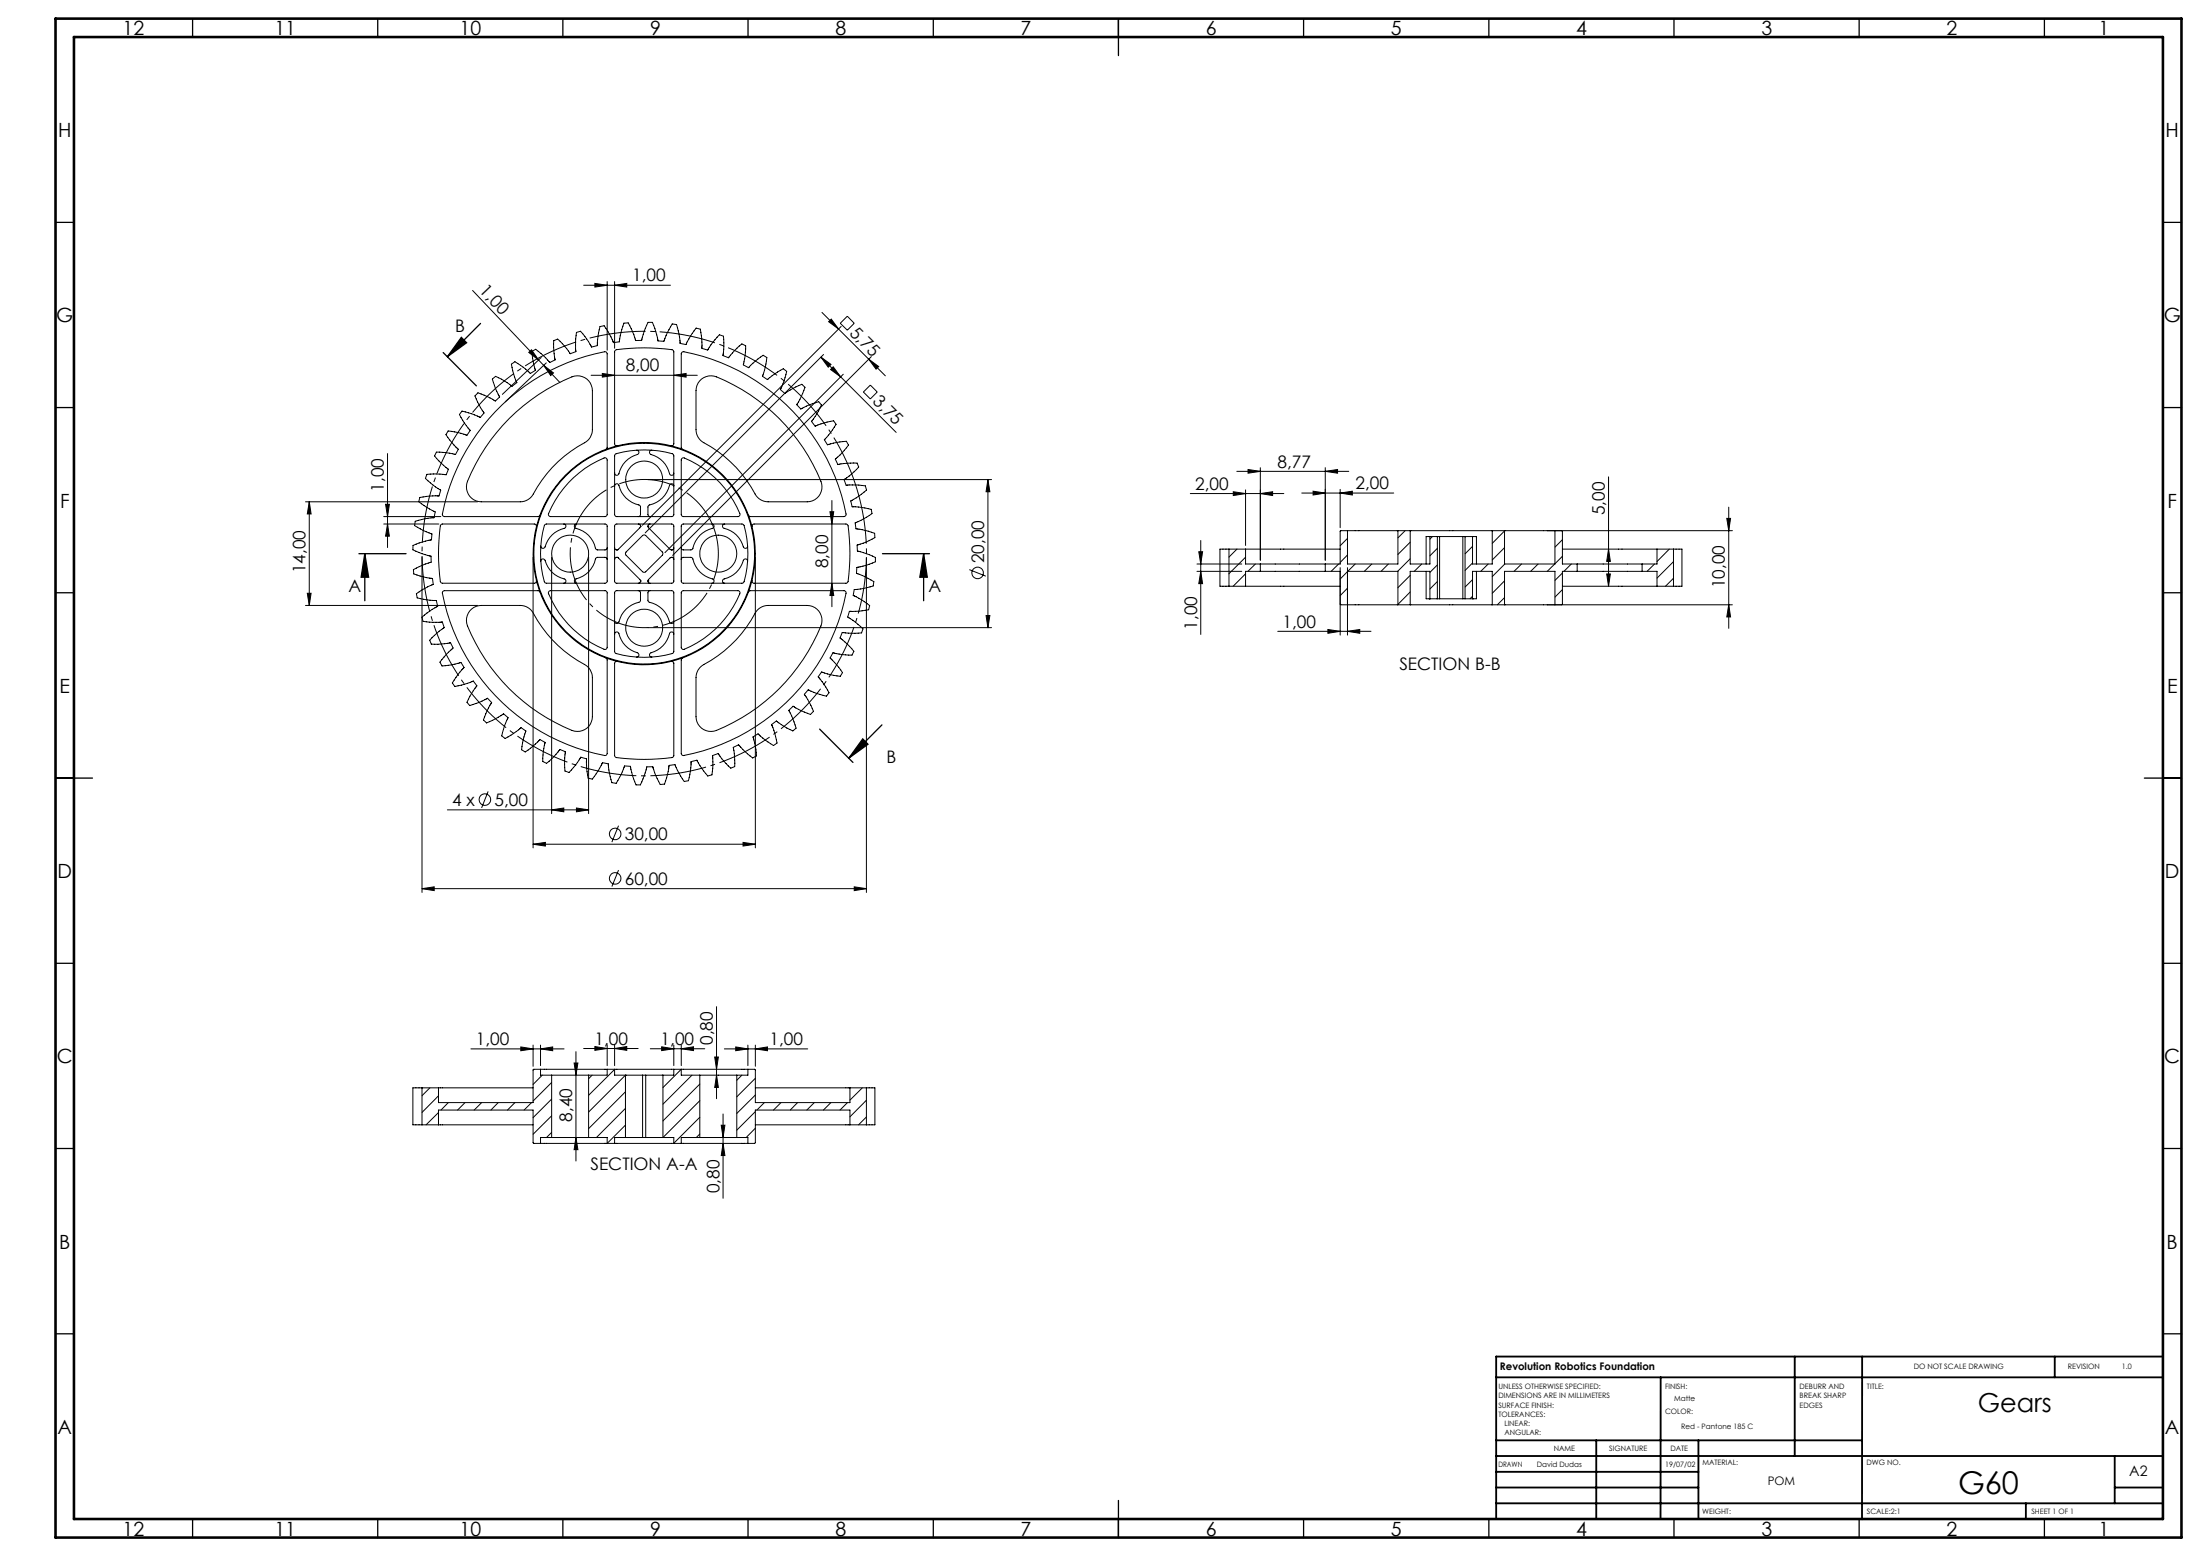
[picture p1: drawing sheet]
<svg xmlns="http://www.w3.org/2000/svg" width="594mm" height="420mm" viewBox="0 0 594 420" stroke-linecap="round" stroke-linejoin="round" font-family="sans-serif">
<g fill="none" stroke="#000" stroke-width=".27">
<path d="M127.6 78.4l23.6 24.8M157.6 77h23.4M160.6 76.5l3.3 .5-3.3 .5zM163.9 76v18.5M165.9 77l3.3-.5v1zM165.9 76v18M142.8 95.1l.7-.7 1.9 2.8zM146.1 96.5l-10.5 10M146.8 98.6l2.6 2.1-.7 .7zM147.5 97.9l-11.1 10.6M221.7 96.4l2.7 2-.8 .7zM221.7 96.4l20.3 20.3"/>
<path d="M221.9 84.3l17.1 17.1M222.4 95.7l-48.2 48.1M224.4 86.1l2 2.7-2.7-2zM225 99l2 2.7-2.7-2zM227.1 88.1l-53.6 53.7M228.8 85.4l1.8 1.9-1.8 1.8-1.9-1.8zM234.6 97l2.6 1.9-.7 .7zM235.3 96.3l-53.7 53.6M129 106l2.5 1 2.2 1.2 1.2-1-1.1-2.3-.9-2.6 .9-.7 1.6 .8 2.9 1.9 1.3-1-.9-2.4-.6-2.6 .9-.7 2.3 1.5 1.9 1.7 1.4-.8-.7-2.5-.3-2.7 1-.5 2.1 1.7 1.7 1.8 1.5-.7-.4-3.3v-1.8l1.1-.5 1.8 1.9 1.6 2.1 1.5-.6-.1-2.5 .2-2.7 1.1-.3 2.2 2.8 .8 1.5 1.6-.4 .2-2.5 .5-2.7 1.1-.2 1.9 3 .6 1.6 1.6-.2 .3-1.7 1-3.4h1.1l1.5 3.1 .5 1.6h1.6l.7-2.5 1.1-2.4h1.1l.7 1.7 .9 3.3 1.5 .1 1-2.3 1.3-2.4 1.2 .2 .6 2.6 .3 2.5 1.6 .3 1.2-2.2 1.6-2.2 1.1 .2 .4 2.7v2.5l1.6 .5 1.4-2.1 1.7-2 1.1 .4 .1 2.6-.2 2.6 1.5 .6 1.6-2 2-1.8 1 .5-.1 2.7-.5 2.5 1.4 .8 1.2-1.2 2.8-2.2 .9 .6a16.3 16.3 0 0 1-1.2 5l1.4 1 2-1.6 2.3-1.4 .9 .7-.7 2.6-1 2.3 1.2 1.1 2.2-1.3 2.4-1.2 .8 .8-.9 2.5-1.3 2.2 1.1 1.2 2.3-1.1 2.6-.9 .7 .9-.8 1.6-1.9 2.9 1 1.3 2.4-.9 2.6-.6 .6 .9-1.4 2.3-1.7 1.9 .8 1.4 2.5-.7 2.6-.3 .6 1-1.7 2.1-1.9 1.7 .7 1.5 2.5-.4h2.7l.4 1.1-1.9 1.8-2 1.6 .6 1.5 2.5-.1 2.6 .2 .4 1.2-2.8 2.1-1.5 .8 .4 1.6 2.5 .2 2.6 .5 .2 1.1-3 1.9-1.5 .6 .2 1.6 1.7 .3 3.3 1 .1 1.1-2.3 1.2-2.5 .8 .1 1.6 3.2 1 1.7 .8v1.1l-2.5 1-2.5 .6-.2 1.5 2.4 1 2.3 1.3-.1 1.2-2.6 .6-2.6 .3-.2 1.6 2.2 1.2 2.2 1.6-.3 1.1-2.6 .4h-2.6l-.4 1.6 2.1 1.4 2 1.7-.4 1.1-2.7 .1-2.5-.2-.6 1.5 1.9 1.6 1.8 2-.5 1-2.6-.1-2.5-.5-.8 1.4 1.8 1.8 1.6 2.2-.6 .9-2.6-.4-2.5-.7-.9 1.3 1.6 2 1.3 2.3-.7 .9-2.5-.7-2.4-1-1 1.2 1.7 3 .7 1.6-.8 .8-2.4-.9-2.3-1.3-1.1 1.2 .7 1.4 1.2 3.4-.8 .7-1.7-.8-2.8-1.9-1.3 1 .9 2.4 .6 2.6-1 .6-2.2-1.4-1.9-1.7-1.4 .8 .6 2.5 .4 2.6-1.1 .6-2-1.7-1.8-1.9-1.4 .7 .3 2.5 .1 2.7-1.1 .4-2.4-2.5-1-1.4-1.5 .6 .1 2.5-.3 2.6-1.1 .4-2.1-2.8-.8-1.5-1.6 .4-.2 2.5-.5 2.6-1.2 .2-1.8-3-.7-1.5-1.5 .2-.3 1.7-1 3.3-1.1 .2-1.2-2.4-.9-2.4h-1.6l-.7 2.4-1 2.5h-1.2l-.9-2.5-.6-2.5-1.6-.2-.9 2.4-1.3 2.3-1.2-.1-.7-2.6-.2-2.5-1.6-.3-1.2 2.2-1.6 2.2-1.1-.3-.4-2.6v-2.6l-1.6-.4-1.4 2.1-1.8 2-1.1-.4-.1-2.7 .2-2.5-1.4-.6-1.7 1.9-1.9 1.8-1.1-.5 .2-2.6 .5-2.5-1.4-.8-1.9 1.8-2.1 1.6-1-.6 .5-2.6 .7-2.5-1.3-.9-2 1.6-2.3 1.3-.9-.7 .7-2.5 1-2.4-1.2-1-3 1.7-1.6 .7-.9-.8 1-2.4 1.3-2.3-1.2-1.1-2.2 1.1-2.6 .8-.7-.8 .8-1.7 1.9-2.8-1-1.3-3.2 1.1-1.8 .4-.7-1 1.5-2.2 1.7-1.9-.8-1.4-2.5 .6-2.7 .4-.5-1.1 1.7-2 1.8-1.8-.7-1.4-3.3 .4h-1.8l-.5-1.1 2.6-2.4 1.3-1-.5-1.5-2.5 .1-2.7-.3-.3-1.1 2.8-2.1 1.5-.8-.4-1.6-2.5-.2-2.7-.5-.2-1.2 3-1.8 1.6-.7-.2-1.5-1.7-.3-3.4-1-.1-1.1 3.2-1.6 1.6-.5v-1.6l-2.5-.6-2.4-1.1v-1.2l1.7-.6 3.3-.9 .1-1.6-2.3-.9-2.4-1.3 .2-1.2 2.6-.7 2.5-.2 .3-1.6-2.2-1.2-2.2-1.6 .2-1.1 2.7-.4h2.5l.5-1.6-2.1-1.4-2-1.8 .4-1.1 2.6-.1 2.6 .2 .6-1.4-2-1.7-1.8-1.9 .5-1.1 2.7 .2 2.5 .5 .8-1.4-1.2-1.2-2.2-2.8 .6-1 2.6 .5 2.4 .7 1-1.3-1.6-2-1.4-2.3 .7-.9 2.6 .7 2.3 1 1.1-1.2-.9-1.5-1.6-3.1zM137.5 113a50.5 50.5 0 0 1 17.6-11.5 4 4 0 0 1 4.8 3.9v10.6a4 4 0 0 1-2.1 3.5 33.8 33.8 0 0 0-14.1 14.3l-1.2 1.1-1.5 .5h-11.1a4 4 0 0 1-3.7-5.5 52 52 0 0 1 11.3-16.9zM159.6 101.3h28.7M162.6 100.8l3.3 .5-3.3 .5z"/>
<path d="M173.9 119.4v.2M181.9 101.3l3.3-.5v1zM188.9 102.8a4.1 4.1 0 0 1 4.6-1.1 51.1 51.1 0 0 1 28.4 28.9 4 4 0 0 1-4 4.8h-10.5a4 4 0 0 1-3.5-2.1 35.8 35.8 0 0 0-14.7-14.4l-.7-.9-.5-1.5-.1-11.1a3.9 3.9 0 0 1 1-2.6zM227.7 101l-48.2 48.2M235 103.9l1.9 1.9-1.9 1.9-1.9-1.9zM82.5 135.4h46.4M83.5 135.4v28M83.5 135.4l.5 3.3h-1zM103.6 139.4h15.4M104.1 136.1h1l-.5 3.3zM104.6 122.4v25.4M153.5 130.3a25.8 25.8 0 0 1 9.9-6.7l.4 .2 .1 .4v14.7l-.1 .4-.4 .1h-14.7a.6 .6 0 0 1-.6-.8 28.3 28.3 0 0 1 5.4-8.3z"/>
<path d="M163.5 121.3l.4-.5v-25.3a.56 .56 0 0 0-.7-.5 55.1 55.1 0 0 0-43.7 44.1l.4 .3h25.4l.5-.4M165.9 131.2a.59 .59 0 0 1 .6-.6 .59 .59 0 0 1 .6 .4 7.4 7.4 0 0 0 5.6 5.4l.2 .4v2.1l-.2 .4-.4 .1M166.1 122.6a26.3 26.3 0 0 1 15.7 .1l.1 16.2-.1 .4-.3 .1h-15.1l-.5-.5v-15.9zM166.7 120.3a.58 .58 0 0 1-.8-.5v-24.9l.3-.4a48 48 0 0 1 15.5 0l.2 .4v24.9a.58 .58 0 0 1-.7 .5M171.9 121.5a.59 .59 0 0 1 .6 .5 .59 .59 0 0 1-.4 .7 7.1 7.1 0 0 0-5.1 5.3l-.3 .3h-.4l-.4-.6M174.9 129.5h92.8M176 121.5a.59 .59 0 0 0-.6 .5 .59 .59 0 0 0 .4 .7 7.5 7.5 0 0 1 5.2 5.5l.6 .1 .3-.6M181.9 131.2a.59 .59 0 0 0-.5-.6 .59 .59 0 0 0-.6 .4 7.4 7.4 0 0 1-5.6 5.4l-.3 .4v2.1l.3 .4 .3 .1M184.1 123.8l.2-.2a26.2 26.2 0 0 1 15.5 15.4l-.4 .4-15.2-.1-.3-.4v-14.9zM184.3 121.3l-.4-.5v-25.3a.56 .56 0 0 1 .7-.5 55.1 55.1 0 0 1 43.8 44.1l-.4 .3h-25.4l-.5-.4M224.1 138.1h1l-.5 3.3zM224.6 135.1v28.7"/>
<path d="M266.7 129.5l.6 3.2h-1.1zM266.7 129.5v39.9M321.4 133.2h25.2M333 132.7l3.3 .5-3.3 .6zM333.9 127.2h30.3M336.3 132.2v15M337 126.7l3.3 .5-3.3 .5zM340.3 133.2l3.3-.5v1.1zM340.3 126.2v25M351.5 133.1h24.8M354.5 132.6l3.3 .5-3.3 .5zM357.8 127.2l3.3-.5v1z"/>
<path d="M357.8 126.2v25M361.8 133.1l3.3-.5v1zM361.8 132.1v10.3M434.3 128.7v29.5M466.2 139.9h1.1l-.5 3.3zM466.8 136.9v32.7M103.6 141.4h14.9M104.6 141.4l.5 3.3h-1zM113.9 150.4v90.5M143.9 150.4v78.5M144.8 142.2a.58 .58 0 0 0-.5-.8h-24.9l-.4 .3a48 48 0 0 0 0 15.5l.4 .2h24.9a.58 .58 0 0 0 .5-.7M145.8 159.8l-.5-.4h-25.3a.56 .56 0 0 0-.5 .7 55.1 55.1 0 0 0 44.1 43.8l.3-.4v-25.4l-.4-.5"/>
<path d="M146 151.5a.59 .59 0 0 1 .5-.6 .59 .59 0 0 1 .7 .4 7.5 7.5 0 0 0 5.5 5.2l.1 .6-.6 .3M147.2 141.6l16.2-.2 .5 .5v15.1l-.1 .3-.4 .1-16.2-.1a25.8 25.8 0 0 1 0-15.7zM148.3 159.6l.2-.2h14.9l.4 .2 .1 .3v14.8a.6 .6 0 0 1-.8 .5 27.5 27.5 0 0 1-15-15.2zM148.9 150.4v69.2M152.2 141.4a.59 .59 0 0 1 .6 .6 .59 .59 0 0 1-.5 .6 7.1 7.1 0 0 0-5.2 5.2l-.4 .2-.4-.1-.3-.5M155.7 141.4a.59 .59 0 0 0-.6 .6 .59 .59 0 0 0 .4 .6 7.7 7.7 0 0 1 5.5 5.7l2.4 .1 .4-.2 .1-.4M158.9 150.4v69.2M163.9 151l-.1-.3-.4-.3h-2.1l-.4 .3a7.7 7.7 0 0 1-5.7 5.8v.6l.5 .3M165.9 147.8l.3 .5 .3 .1M166.1 141.6l.3-.2h15.1l.3 .3 .1 15.3-.2 .3-15.3 .1-.3-.2-.2-15.3zM166.2 159.5l15.3-.1 .3 .2 .1 .3-.1 16.3a25.8 25.8 0 0 1-15.7 0l-.2-16.3zM166.5 150.4l.4 .2 5.9 5.9 .1 .3"/>
<path d="M166.5 150.4h.1M166.5 150.4l-.3 .1-.3 .5M166.5 148.4h.1M169.1 149l4.4-4.4 .4-.2 .4 .1 4.5 4.5 .2 .5-.2 .4-4.5 4.5-.4 .1-.4-.2-4.4-4.4-.2-.3zM172.3 159.4l.4 .1 .2 .4v2.2l-.2 .4a7.4 7.4 0 0 0-5.7 5.5l-.5 .3-.4-.2-.2-.4M172.3 141.4l.4 .2 .2 .4M172.9 156.8l-.2 .5-.4 .1M172.9 156.8h.1M172.9 142l-.1 .4-5.9 5.9-.4 .1M172.9 142h.1M174.9 156.8l.3 .5 .3 .1M174.9 142h.1"/>
<path d="M174.9 142l.1 .4 6 5.9 .3 .1M174.9 156.8h.1M175.5 159.4l-.3 .1-.3 .4v2.2l.3 .4a7.7 7.7 0 0 1 5.8 5.7h.6l.3-.5M175.5 141.4l-.3 .2-.3 .4M181.3 148.4h.1M181.3 150.4l.4 .1 .2 .5M181.3 150.4h.1M181.3 150.4l-.4 .2-5.9 5.9-.1 .3M181.9 147.8l-.2 .5-.4 .1M183.9 151l.1-.3 .4-.3h2.2l.4 .3a7.7 7.7 0 0 0 5.7 5.8v.6l-.5 .3M184.1 141.6l.3-.2 16.3 .2a25.8 25.8 0 0 1 0 15.7h-16.5l-.3-.3v-15.1zM184.2 159.5l15-.1a.6 .6 0 0 1 .5 .9 26.8 26.8 0 0 1-15.4 15l-.4-.4v-15z"/>
<path d="M192.2 141.4a.59 .59 0 0 1 .6 .6 .59 .59 0 0 1-.5 .6 7.4 7.4 0 0 0-5.3 5.6l-.4 .2h-2.2l-.4-.2-.1-.4M195.7 141.4a.59 .59 0 0 0-.6 .6 .59 .59 0 0 0 .4 .6 7.1 7.1 0 0 1 5.3 5.2l.4 .2 .4-.1 .3-.5M201.9 151.5a.59 .59 0 0 0-.5-.6 .59 .59 0 0 0-.7 .4 7.5 7.5 0 0 1-5.5 5.2l-.1 .6 .6 .3M202.1 159.8l.5-.4h25.3a.56 .56 0 0 1 .5 .7 55.1 55.1 0 0 1-44.1 43.8l-.4-.4v-25.4l.4-.5M203.1 142.2a.58 .58 0 0 1 .5-.8h24.9l.3 .3a48 48 0 0 1 0 15.5l-.3 .2h-24.9a.58 .58 0 0 1-.5-.7M203.9 150.4v78.5M224.6 157.4l.5 3.3h-1zM233.9 150.4v90.5M261.7 153.8l4.5 1.7M323.2 152.2h12.1M323.2 154.2h12.1M323.7 148.9h1l-.5 3.3z"/>
<path d="M324.2 154.2l.5 3.3h-1zM324.2 145.9v25.4M331.8 148.2v10M334 148.2l-2.2 2.2M336.3 148.2h25.5M336.3 158.2h25.5M336.3 148.2v4h4M336.3 148.2h-6.9v10h6.9M336.3 150.4l-4.5 4.5M336.3 154.9l-3.3 3.3M338.9 152.2l-2 2M340.3 154.2h21.5"/>
<path d="M340.3 154.2h-4v4M340.3 152.2v2M357.8 152.2v2M361.4 152.2l-2 2M361.8 153.2v18.2M363.8 143.2l-2 .2v8.8h-21.5M363.8 143.2h13.6M363.8 143.2v9h13.6v-9M363.8 153.2v18.2M363.8 154.2h13.6v9M363.8 145.3l-2 2M363.8 149.8l-2 2"/>
<path d="M363.8 154.3l-2 2M363.8 158.8l-2 2M365.9 152.2l-2 2M370.4 152.2l-2 2M374.9 152.2l-2 2M377.4 143.2h3.4M379.4 143.2l-2 2M380.8 143.2h22.1M380.8 143.2v9h5.3v-7.4M380.8 146.3l-3.4 3.4M380.8 150.8l-3.4 3.4M380.8 155.3l-3.4 3.3"/>
<path d="M380.8 159.8l-3.4 3.3M383.9 152.2l-2.1 2M385.1 154.2v7.4h.8M385.9 144.8h.2M385.9 144.8h-.8v7.4M385.9 144.8h.1M386.1 144.8h2M386.8 144.8l-.7 .7M388.1 144.8h.6M388.1 144.8v16.8M388.1 157l-2 2M388.1 148l-2 2"/>
<path d="M388.1 152.5l-2 2M388.7 144.8h6.3M388.7 144.8v16.8M395 144.8h.6M395 144.8v16.8M395.6 144.8h2M395.6 144.8v16.8M395.7 144.8l-.1 .2M397.6 144.8h.2M397.6 147.5l-2 2M397.6 152l-2 2M397.6 156.5l-2 2"/>
<path d="M397.8 144.8h.1M397.8 144.8h.8v7.4M398.6 154.2v7.4h-.8M401.8 152.2l-2 2M402.9 143.2v9h-5.3v-7.4M402.9 143.2h3.3M406.2 143.2h11.6M406.2 143.2v9h13.6v-9h-2M406.2 143.3l-3.3 3.4M406.2 147.8l-3.3 3.3M406.2 156.8l-3.3 3.3M406.3 152.2l-3.4 3.4"/>
<path d="M410.8 152.2l-2 2M415.3 152.2l-2 2M417.8 143.2h49.9M419.8 152.2l-2 2M421.6 143.2l.3 .2v8.8h21.5M421.9 148.2h25.5M421.9 158.2h25.5M421.9 145.7l-2.1 2M421.9 150.2l-2.1 2M421.9 154.7l-2.1 2M421.9 159.2l-2.1 2M424.3 152.2l-2 2"/>
<path d="M425.8 152.2v2M433.8 154.9h1l-.5 3.3zM434.3 148.2l.5 3.3h-1zM443.4 154.2h-21.5v8.8l-.3 .2M443.4 154.2h4v4M443.4 152.2v2M446.7 152.2l-2 2M447.4 148.2v4h-4M447.4 148.2h6.7v10h-6.7M450.7 148.2l-3.3 3.4M451.8 148.2v10M451.8 151.6l-4.4 4.5"/>
<path d="M451.8 156.1l-2.1 2.1M82.5 163.4h46.4M83 160.1h1l-.5 3.3zM127.3 164.4a3.9 3.9 0 0 1 2.6-1h10.6a4 4 0 0 1 3.5 2.1 33.8 33.8 0 0 0 14.3 14.2l1.1 1.2 .5 1.5v11a4 4 0 0 1-5.5 3.7 51.1 51.1 0 0 1-28.4-28.8 4.1 4.1 0 0 1 1.3-3.9zM165.9 171.2a.59 .59 0 0 1 .6-.6 .59 .59 0 0 1 .6 .4 7.1 7.1 0 0 0 5.2 5.3l.2 .4-.1 .4-.5 .3M166.7 178.6a.58 .58 0 0 0-.8 .5v24.9l.3 .3a48 48 0 0 0 15.5 0l.2-.3v-24.9a.58 .58 0 0 0-.7-.5M174.9 169.4h92.8M181.9 171.2a.59 .59 0 0 0-.5-.6 .59 .59 0 0 0-.6 .4 7.1 7.1 0 0 1-5.2 5.3l-.2 .4v.4l.6 .3M204.5 164.7l.9-.7 1.5-.5 11-.1a4 4 0 0 1 3.8 5.6 51.1 51.1 0 0 1-28.9 28.4 4 4 0 0 1-4.9-4v-10.5a4 4 0 0 1 2.1-3.5 33.8 33.8 0 0 0 14.2-14.3zM266.2 166.1h1.1l-.6 3.3zM345 170.4h25.2M358.5 169.9l3.3 .5-3.3 .5z"/>
<path d="M361.8 163l.2 .2h15.4M363.8 170.4l3.3-.5v1zM377.4 163.2h3.4M380.8 163.2h22.1M385.9 161.6h.2M385.9 161.6h.1M386.1 161.6v-7.4h-5.3v9M386.1 161.6h2M388.1 161.6h.6M388.1 161.5l-.2 .1M388.7 161.6h6.3M395 161.6h.6"/>
<path d="M395.6 161.6h2M397.6 161.6h.2M397.6 161.6v-7.4h5.3v9M397.6 161l-.7 .6M397.8 161.6h.1M402.9 163.2h3.3M406.2 163.2h11.6M406.2 163.2v-9h13.6v9h-2M406.2 161.3l-1.9 1.9M417.8 163.2h49.9M466.8 163.2l.5 3.3h-1.1zM120.8 218.6h38.1"/>
<path d="M131.8 213.6l-1.8 4.5M148.9 218.6l3.3-.5v1zM155.6 218.1l3.3 .5-3.3 .5zM113.9 239.9l3.3-.5v1zM113.9 239.9h120M143.9 227.9l3.3-.5v1zM143.9 227.9h60M167 222.9l-1.8 4.4M167 234.9l-1.8 4.4M200.6 227.4l3.3 .5-3.3 .5zM230.6 239.4l3.3 .5-3.3 .5zM193.5 271.7v24.9"/>
<path d="M113.9 293.6v10M116.1 293.6l-2.2 2.2M118.4 295.8l-4.5 4.5M118.4 293.6h25.5M118.4 293.6h-6.9v10h6.9M121 297.6l-1.9 2M125.6 297.6l-2.1 2M127.1 283.1h25.2M130 297.6l-2 2M134.5 297.6l-2 2M139 297.6l-2 2M140.6 282.6l3.3 .5-3.3 .5z"/>
<path d="M143.5 297.6l-2 2M143.9 282.1v5.7M145.9 288.6h18M145.9 288.6l-2 .1v8.9h-25.5v-4M145.9 288.6v1.6h3M145.9 283.1l3.3-.5v1zM145.9 282.1v5.5M146.4 290.2l-2.5 2.5M148.9 292.2l-5 5M148.9 296.7l-5 5M148.9 290.2h10M148.9 290.2v16.8"/>
<path d="M155 286.9h1l-.5 3.3zM155.5 283.9v29.5M157.6 283h14.7M158.9 290.2v16.8M159.9 290.2l-1 1M160.6 282.5l3.3 .5-3.3 .5zM163.9 288.6v1.6h-5M163.9 288.6h2M163.9 282v5.6M165.9 288.7l-7 6.9M165.9 288.6h16M165.9 288.6v1.6h3"/>
<path d="M165.9 283l3.3-.5v1zM165.9 282v5.6M168.9 290.2l-10 10M168.9 294.7l-10 9.9M168.9 299.2l-7.9 7.8M168.9 290.2h4.6M168.9 290.2v16.8M173.5 290.2h.8M173.5 290.2v16.8M174.3 290.2h4.7M174.3 290.2v16.8M175.6 283.1h14.7"/>
<path d="M178.6 282.6l3.3 .5-3.3 .5zM179 290.2v16.8M181.9 288.6v1.6h-2.9M181.9 288.6h2M181.9 282.1v5.5M183.9 288.6l-4.9 5M183.9 288.6h18M183.9 288.6v1.6h5M183.9 283.1l3.4-.5v1zM183.9 282.1v5.5M186.8 290.2l-7.8 7.8M188.9 292.6l-9.9 10"/>
<path d="M188.9 297.1l-9.9 9.9M188.9 290.2h10M188.9 290.2v16.8M193 285.3h1l-.5 3.3zM193.5 290.2l.5 3.3h-1zM195.6 283.1h22.5M198.6 282.6l3.3 .5-3.3 .5zM198.9 290.2v16.8M200.3 290.2l-1.4 1.4M201.9 288.6l2 .2v8.8h25.6v-4M201.9 288.6v1.6h-3M201.9 282.1v5.5"/>
<path d="M203.9 291.1l-5 5M203.9 295.6l-5 4.9M203.9 293.6h25.6M203.9 283.1l3.3-.5v1zM203.9 282.1v5.7M206.4 297.6l-2 2M210.9 297.6l-2.1 2M215.3 297.6l-1.9 2M219.9 297.6l-2.1 2M224.3 297.6l-2 2M228.8 297.6l-2 2M229.5 293.6h6.7v10h-6.7"/>
<path d="M232.8 293.6l-3.3 3.4M233.9 297l-4.4 4.5M233.9 293.6v10M118.4 300.3l-3.4 3.3M118.4 303.6v-4h25.5v8.9l2 .1M118.4 303.6h25.5M145.9 308.6h18M148.9 301.2l-5 5M148.9 305.7l-1.3 1.3M148.9 307h10M148.9 307h-3v1.6M149.9 307h6.6"/>
<path d="M155.5 307l.5 3.3h-1zM158.9 307h5v1.6M163.9 308.6h2M165.9 308.6h16M168.9 303.7l-5 4.9M168.9 307h4.6M168.9 307h-3v1.6M173.5 307h.8M174.3 307h4.7M179 307h2.9v1.6M181.9 308.6h2M183.9 308.6h18"/>
<path d="M188.9 301.6l-7 7M188.9 306.1l-.9 .9M188.9 307h10M188.9 307h-5v1.6M194.7 303.7h1l-.5 3.3zM195.2 308.6l.5 3.3h-1zM195.2 300.7v22.7M198.9 307h3v1.6M203.9 300.1l-5 5M203.9 304.5l-2.4 2.5M203.9 303.6h25.6M229.5 303.6v-4h-25.6v8.9l-.1 .1h-1.9"/>
<path d="M233.9 301.5l-2.1 2.1"/>
<circle cx="173.9" cy="129.4" r="5"/>
<circle cx="153.9" cy="149.4" r="5"/>
<circle cx="173.9" cy="149.4" r="29.8"/>
<circle cx="173.9" cy="149.4" r="30"/>
<circle cx="193.9" cy="149.4" r="5"/>
<circle cx="264" cy="154.7" r="1.56"/>
<circle cx="173.9" cy="169.4" r="5"/>
<circle cx="130.9" cy="215.8" r="1.55"/>
<circle cx="166.1" cy="225.1" r="1.56"/>
<circle cx="166.1" cy="237.1" r="1.56"/>
</g>
<g fill="none" stroke="#000" stroke-width=".35">
<path d="M52 5v5M102 5v5M152 5v5M202 5v5M252 5v5M302 5v10M352 5v5M402 5v5M452 5v5M502 5v5M552 5v5M15 60h5"/>
<path d="M584 60h5M119.7 95.2l8.9 9M124.6 91.1l1.4 1.4-5.2 3.8zM129.8 87.3l-9 9M15 110h5M584 110h5M96.9 149.5h12.7M98.5 149.5l1 6.3h-2zM98.5 149.5v12.7M238.3 149.5h12.7M249.4 149.5l1 6.3h-2zM249.4 149.5v12.7"/>
<path d="M15 160h5M584 160h5M221.3 196.8l9 9M232.9 199.4l1.5 1.5-5.2 3.8zM238.1 195.7l-8.9 9M15 210h10M579 210h10M15 260h5M584 260h5M15 310h5M584 310h5M15 360h5"/>
<path d="M584 360h5M52 410v5M102 410v5M152 410v5M202 410v5M252 410v5M302 405v10M352 410v5M402 410v5M452 410v5M502 410v5M552 410v5"/>
</g>
<path d="M231.3 131.9a60 60 0 0 0-100.5-24.2 60 60 0 0 0 27.6 99.7 60 60 0 0 0 73.8-72.5l-.9-3" fill="none" stroke="#000" stroke-width=".27" stroke-dasharray="15.2 1.3 1.3 1.3" stroke-dashoffset=".1" stroke-linecap="butt"/>
<path d="M193.1 143.6a20 20 0 0 0-33.5-8.1 20 20 0 0 0 9 33.2 20 20 0 0 0 24.8-23.9l-.3-1.2" fill="none" stroke="#000" stroke-width=".27" stroke-dasharray="15.2 1.3 1.3 1.3" stroke-dashoffset="1.9" stroke-linecap="butt"/>
<g fill="none" stroke="#000" stroke-width=".5">
<path d="M404 371.8h180M448.4 371.8l-.1 38.3M484.6 366.2v26.8M502.8 366.2l-.1 43.9M554.8 366.2v5.6M584 366.2h-180v43.8M404 388.8h98.8M404 397.3h54.6M404 393h180M431 388.8v21.2M458.6 388.8v21.2M571 393v12.8"/>
<path d="M404 405.8h180M404 401.5h54.6M547 405.8v4.2M571 401.5h13"/>
</g>
<path d="M15 5h574v410h-574zM20 10h564v400h-564z" fill="none" stroke="#000" stroke-width=".7"/>
<g fill="#000">
<path d="M124.6 91.1l1.4 1.4-5.2 3.8zM232.9 199.4l1.5 1.5-5.2 3.8z"/>
<path d="M142.8 95.1l.7-.7 1.9 2.8zM146.8 98.6l2.6 2.1-.7 .7z"/>
<path d="M221.7 96.4l2.7 2-.8 .7zM225 99l2 2.7-2.7-2z"/>
<path d="M224.4 86.1l2 2.7-2.7-2zM234.6 97l2.6 1.9-.7 .7z"/>
<path d="M83.5 135.4l.5 3.3h-1zM83 160.1h1l-.5 3.3z"/>
<path d="M104.1 136.1h1l-.5 3.3zM104.6 141.4l.5 3.3h-1zM224.1 138.1h1l-.5 3.3zM224.6 157.4l.5 3.3h-1zM193 285.3h1l-.5 3.3zM193.5 290.2l.5 3.3h-1zM194.7 303.7h1l-.5 3.3zM195.2 308.6l.5 3.3h-1z"/>
<path d="M333 132.7l3.3 .5-3.3 .6zM340.3 133.2l3.3-.5v1.1z"/>
<path d="M354.5 132.6l3.3 .5-3.3 .5zM361.8 133.1l3.3-.5v1z"/>
<path d="M249.4 149.5l1 6.3h-2zM98.5 149.5l1 6.3h-2z"/>
<path d="M323.7 148.9h1l-.5 3.3zM324.2 154.2l.5 3.3h-1zM466.2 139.9h1.1l-.5 3.3zM466.8 163.2l.5 3.3h-1.1zM434.3 148.2l.5 3.3h-1zM433.8 154.9h1l-.5 3.3z"/>
<path d="M266.2 166.1h1.1l-.6 3.3zM266.7 129.5l.6 3.2h-1.1z"/>
<path d="M358.5 169.9l3.3 .5-3.3 .5zM363.8 170.4l3.3-.5v1z"/>
<path d="M148.9 218.6l3.3-.5v1zM155.6 218.1l3.3 .5-3.3 .5zM160.6 76.5l3.3 .5-3.3 .5zM165.9 77l3.3-.5v1zM162.6 100.8l3.3 .5-3.3 .5zM181.9 101.3l3.3-.5v1z"/>
<path d="M113.9 239.9l3.3-.5v1zM230.6 239.4l3.3 .5-3.3 .5z"/>
<path d="M143.9 227.9l3.3-.5v1zM200.6 227.4l3.3 .5-3.3 .5zM140.6 282.6l3.3 .5-3.3 .5zM145.9 283.1l3.3-.5v1z"/>
<path d="M160.6 282.5l3.3 .5-3.3 .5zM165.9 283l3.3-.5v1zM178.6 282.6l3.3 .5-3.3 .5zM183.9 283.1l3.4-.5v1zM337 126.7l3.3 .5-3.3 .5zM357.8 127.2l3.3-.5v1z"/>
<path d="M198.6 282.6l3.3 .5-3.3 .5zM203.9 283.1l3.3-.5v1z"/>
<path d="M155.5 307l.5 3.3h-1zM155 286.9h1l-.5 3.3z"/>
</g>
<text font-size="8.5" x="528.7" y="403.2">G60</text>
<text font-size="7.1" x="534" y="381">Gears</text>
<g font-size="5.3">
<text x="33.1" y="9.5">12</text>
<text x="74.1" y="9.5">11</text>
<text x="124.1" y="9.5">10</text>
<text x="175.6" y="9.5">9</text>
<text x="225.6" y="9.5">8</text>
<text x="275.6" y="9.5">7</text>
<text x="325.6" y="9.5">6</text>
<text x="375.6" y="9.5">5</text>
<text x="425.6" y="9.5">4</text>
<text x="475.6" y="9.5">3</text>
<text x="525.6" y="9.5">2</text>
<text x="566.6" y="9.5">1</text>
<text x="15.7" y="37">H</text>
<text x="584.7" y="37">H</text>
<text x="15.2" y="87">G</text>
<text x="584.2" y="87">G</text>
<text x="16.2" y="137">F</text>
<text x="585.2" y="137">F</text>
<text x="16.1" y="187">E</text>
<text x="585.1" y="187">E</text>
<text x="15.5" y="237">D</text>
<text x="584.5" y="237">D</text>
<text x="15.4" y="287">C</text>
<text x="584.4" y="287">C</text>
<text x="16" y="337">B</text>
<text x="585" y="337">B</text>
<text x="15.5" y="387">A</text>
<text x="584.5" y="387">A</text>
<text x="33.1" y="414.5">12</text>
<text x="74.1" y="414.5">11</text>
<text x="124.1" y="414.5">10</text>
<text x="175.6" y="414.5">9</text>
<text x="225.6" y="414.5">8</text>
<text x="275.6" y="414.5">7</text>
<text x="325.6" y="414.5">6</text>
<text x="375.6" y="414.5">5</text>
<text x="425.6" y="414.5">4</text>
<text x="475.6" y="414.5">3</text>
<text x="525.6" y="414.5">2</text>
<text x="566.6" y="414.5">1</text>
</g>
<g font-size="4.7">
<text x="170.7" y="76">1,00</text>
<text x="129.2" y="78.6" transform="rotate(46 129.2 78.6)">1,00</text>
<text x="122.9" y="89.6">B</text>
<text x="229.2" y="90.1" transform="rotate(45 229.2 90.1)">5,75</text>
<text x="169" y="100.3">8,00</text>
<text x="235.4" y="108.6" transform="rotate(45 235.4 108.6)">3,75</text>
<text x="344.9" y="126.2">8,77</text>
<text x="103.6" y="132.8" transform="rotate(-90 103.6 132.8)">1,00</text>
<text x="322.7" y="132.2">2,00</text>
<text x="366" y="132.1">2,00</text>
<text x="433.3" y="139" transform="rotate(-90 433.3 139)">5,00</text>
<text x="82.5" y="154.7" transform="rotate(-90 82.5 154.7)">14,00</text>
<text x="223.6" y="153.4" transform="rotate(-90 223.6 153.4)">8,00</text>
<text x="265.7" y="152.1" transform="rotate(-90 265.7 152.1)">20,00</text>
<text x="94.1" y="159.9">A</text>
<text x="250.7" y="159.9">A</text>
<text x="465.7" y="158.8" transform="rotate(-90 465.7 158.8)">10,00</text>
<text x="323.2" y="170" transform="rotate(-90 323.2 170)">1,00</text>
<text x="346.3" y="169.4">1,00</text>
<text x="377.8" y="181">SECTION B-B</text>
<text x="239.3" y="206">B</text>
<text x="122.1" y="217.5">4 x</text>
<text x="133.5" y="217.5">5,00</text>
<text x="168.7" y="226.8">30,00</text>
<text x="168.7" y="238.8">60,00</text>
<text x="160.5" y="282">1,00</text>
<text x="128.5" y="282.1">1,00</text>
<text x="178.4" y="282">1,00</text>
<text x="192.5" y="282" transform="rotate(-90 192.5 282)">0,80</text>
<text x="207.7" y="282.1">1,00</text>
<text x="154.5" y="302.8" transform="rotate(-90 154.5 302.8)">8,40</text>
<text x="159.4" y="315.9">SECTION A-A</text>
<text x="194.2" y="322.1" transform="rotate(-90 194.2 322.1)">0,80</text>
</g>
<text font-size="3.9" x="574.9" y="398.5">A2</text>
<text font-size="3.2" x="477.3" y="400.9">POM</text>
<text font-size="2.8" x="405" y="369.9">Revolution Robotics Foundation</text>
<g font-size="2">
<text x="516.7" y="369.6">DO NOT SCALE DRAWING</text>
<text x="558.3" y="369.6">REVISION</text>
<text x="572.9" y="369.6">1.0</text>
<text x="404.6" y="374.9">UNLESS OTHERWISE SPECIFIED:</text>
<text x="404.6" y="377.4">DIMENSIONS ARE IN MILLIMETERS</text>
<text x="449.6" y="374.9">FINISH:</text>
<text x="485.9" y="374.9">DEBURR AND</text>
<text x="485.9" y="377.4">BREAK SHARP</text>
<text x="504.1" y="374.9">TITLE:</text>
<text x="404.6" y="379.9">SURFACE FINISH:</text>
<text x="404.6" y="382.4">TOLERANCES:</text>
<text x="449.6" y="381.8">COLOR:</text>
<text x="452" y="378.3">Matte</text>
<text x="485.9" y="379.9">EDGES</text>
<text x="406.2" y="384.9">LINEAR:</text>
<text x="406.2" y="387.4">ANGULAR:</text>
<text x="453.9" y="385.7">Red - Pantone 185 C</text>
<text x="404.6" y="396">DRAWN</text>
<text x="414.9" y="396">David Dudas</text>
<text x="419.5" y="391.8">NAME</text>
<text x="434.5" y="391.7">SIGNATURE</text>
<text x="449.6" y="395.9">19/07/02</text>
<text x="451" y="391.7">DATE</text>
<text x="459.6" y="395.5">MATERIAL:</text>
<text x="504" y="395.5">DWG NO.</text>
<text x="459.6" y="408.5">WEIGHT:</text>
<text x="504.1" y="408.6">SCALE:2:1</text>
<text x="548.5" y="408.6">SHEET 1 OF 1</text>
</g>
</svg>
